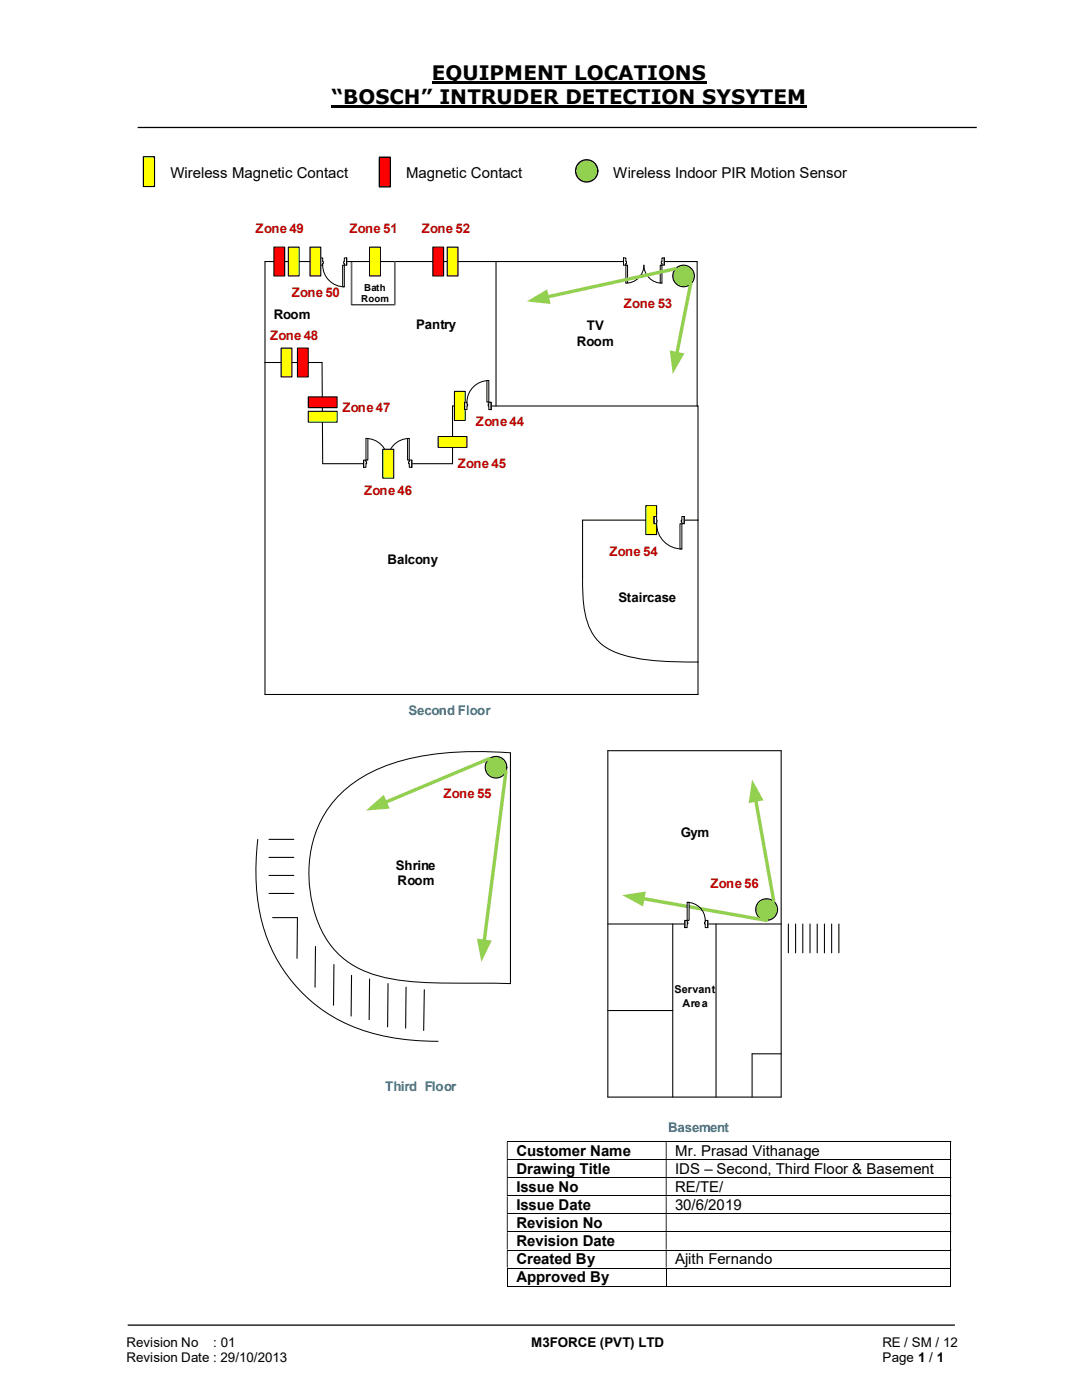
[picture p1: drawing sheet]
<svg xmlns="http://www.w3.org/2000/svg" width="216mm" height="279mm" viewBox="0 0 216 279" stroke-linecap="round" stroke-linejoin="round" font-family="sans-serif">
<path d="M86.2 16.5h54.8M66.2 21.3h94.8" fill="none" stroke="#000" stroke-width=".42"/>
<path d="M27.5 25.4h167.4M25.5 264.5h165" fill="none" stroke="#000" stroke-width=".25"/>
<g fill="none" stroke="#000" stroke-width=".2">
<path d="M101.1 227.8h88.6M101.1 231.4h88.6M101.1 235h88.6M101.1 238.7h88.6M189.7 227.9v3.5M189.7 231.5v3.4M189.7 235.1v3.5M189.7 238.8v3.4M101.1 242.3h88.6M101.1 245.8h88.6M101.1 249.5h88.6M101.1 253.1h88.6"/>
<path d="M101.1 256.7h31.7M101.2 253.2v3.6M132.9 253.2v3.6M133 256.7h56.7M189.7 242.3v3.4M189.7 245.9v3.5M189.7 249.6v3.4M189.7 253.2v3.6"/>
</g>
<g fill="#000">
<path d="M189.7 227.8h.1v.1h-.1zM101.1 227.9h.2v3.5h-.2zM132.8 227.9h.2v3.5h-.2z" fill-rule="evenodd"/>
<path d="M189.7 231.4h.1v.1h-.1zM101.1 231.5h.2v3.4h-.2zM132.8 231.5h.2v3.4h-.2z" fill-rule="evenodd"/>
<path d="M189.7 234.9h.1v.2h-.1zM101.1 235.1h.2v3.5h-.2zM132.8 235.1h.2v3.5h-.2z" fill-rule="evenodd"/>
<path d="M189.7 238.6h.1v.2h-.1zM101.1 238.8h.2v3.4h-.2zM132.8 238.8h.2v3.4h-.2z" fill-rule="evenodd"/>
<path d="M189.7 242.2h.1v.1h-.1zM101.1 242.3h.2v3.4h-.2zM132.8 242.3h.2v3.4h-.2z" fill-rule="evenodd"/>
<path d="M189.7 245.7h.1v.2h-.1zM101.1 245.9h.2v3.5h-.2zM132.8 245.9h.2v3.5h-.2z" fill-rule="evenodd"/>
<path d="M189.7 249.4h.1v.2h-.1zM101.1 249.6h.2v3.4h-.2zM132.8 249.6h.2v3.4h-.2z" fill-rule="evenodd"/>
</g>
<path d="M189.7 253h.1v.2h-.1zM189.7 256.6h.1v.2h-.1z" fill="#000"/>
<path d="M75.7 31.4h2.2v5.9h-2.2z" fill="#f00"/>
<path d="M75.7 31.4h2.2v5.9h-2.2z" fill="none" stroke="#000" stroke-width=".25"/>
<circle cx="117.1" cy="34.1" r="2.23" fill="#92d050"/>
<circle cx="117.1" cy="34.1" r="2.23" fill="none" stroke="#000" stroke-width=".25"/>
<path d="M28.6 31.3h2.2v5.9h-2.2z" fill="#ff0"/>
<path d="M28.6 31.3h2.2v5.9h-2.2z" fill="none" stroke="#000" stroke-width=".25"/>
<path d="M70.1 52.2v8.6" fill="none" stroke="#696969" stroke-width=".34"/>
<path d="M52.9 52.2h86.2v28.8M99 52.2v28.8M70.1 60.8h8.7M90.3 81h49v22.8M90.3 92.5h-25.9l-.1-20.2h-11.4v66.3M139.3 132.1v6.5" fill="none" stroke="#000" stroke-width=".21"/>
<path d="M90.7 78.1h2.1v5.8h-2.1z" fill="#ff0"/>
<path d="M90.7 78.1h2.1v5.8h-2.1z" fill="none" stroke="#000" stroke-width=".21"/>
<path d="M73.7 49.3h2.2v5.8h-2.2z" fill="#ff0"/>
<path d="M52.9 52.2v20.1M73.7 49.3h2.2v5.8h-2.2zM90.3 81v11.5M142.9 184.4v34.5" fill="none" stroke="#000" stroke-width=".21"/>
<circle cx="136.4" cy="55.1" r="2.16" fill="#92d050"/>
<circle cx="136.4" cy="55.1" r="2.16" fill="none" stroke="#000" stroke-width=".21"/>
<path d="M124.4 51.4h8.1v1.6h-8.1z" fill="#fff"/>
<path d="M124.4 51.4h8.1v1.6h-8.1z" fill="none" stroke="#fff" stroke-width=".2"/>
<path d="M124.4 51.5v1.4h.5v-1.4zM132.1 51.5h.4v1.4h-.4z" fill-rule="evenodd" fill="#fff"/>
<path d="M124.9 52.2v-.7h-.5v1.4h.5v-.3M132.1 52.2v-.7h.4v1.4h-.4v-.3" fill="none" stroke="#000" stroke-width=".2"/>
<path d="M124.9 52.2v.4h.1v-.4zM132 52.2h.1v.4h-.1z" fill-rule="evenodd" fill="#fff"/>
<path d="M124.4 51.5v1.4M124.9 56.5a3.6 3.6 0 0 0 3.6-3.6 3.6 3.6 0 0 0 3.6 3.6M124.9 52.2h.1v.4h-.1M132.1 52.2h-.1v.4h.1M132.5 51.5v1.4" fill="none" stroke="#000" stroke-width=".2"/>
<path d="M131.7 52.9h.4v3.6h-.4z" fill-rule="evenodd" fill="#fff"/>
<path d="M131.7 52.9h.4v3.6h-.4z" fill="none" stroke="#000" stroke-width=".2"/>
<path d="M124.9 52.9h.3v3.6h-.3z" fill-rule="evenodd" fill="#fff"/>
<path d="M124.9 52.9h.3v3.6h-.3z" fill="none" stroke="#000" stroke-width=".2"/>
<path d="M78.8 52.2v8.6" fill="none" stroke="#696969" stroke-width=".34"/>
<path d="M63.9 51.4h5.3v1.6h-5.3z" fill="#fff"/>
<path d="M63.9 51.4h5.3v1.6h-5.3z" fill="none" stroke="#fff" stroke-width=".2"/>
<path d="M68.7 51.5h.5v1.4h-.5zM63.9 51.5v1.4h.5v-1.4z" fill-rule="evenodd" fill="#fff"/>
<path d="M64.4 52.2v-.7h-.5v1.4h.5v-.3M68.7 52.2v-.7h.5v1.4h-.5v-.3" fill="none" stroke="#000" stroke-width=".2"/>
<path d="M68.6 52.2h.1v.4h-.1zM64.4 52.2v.4h.1v-.4z" fill-rule="evenodd" fill="#fff"/>
<path d="M63.9 51.5v1.4M64.4 52.2h.1v.4h-.1M64.4 52.9a4.3 4.3 0 0 0 4.3 4.3M68.7 52.2h-.1v.4h.1M69.2 51.5v1.4" fill="none" stroke="#000" stroke-width=".2"/>
<path d="M68.4 52.9h.3v4.3h-.3z" fill-rule="evenodd" fill="#fff"/>
<path d="M68.4 52.9h.3v4.3h-.3z" fill="none" stroke="#000" stroke-width=".2"/>
<path d="M54.7 49.3h2.1v5.8h-2.1z" fill="#f00"/>
<path d="M54.7 49.3h2.1v5.8h-2.1z" fill="none" stroke="#000" stroke-width=".21"/>
<path d="M57.5 49.3h2.2v5.8h-2.2z" fill="#ff0"/>
<path d="M57.5 49.3h2.2v5.8h-2.2z" fill="none" stroke="#000" stroke-width=".21"/>
<path d="M61.8 49.3h2.2v5.8h-2.2z" fill="#ff0"/>
<path d="M61.8 49.3h2.2v5.8h-2.2z" fill="none" stroke="#000" stroke-width=".21"/>
<path d="M86.4 49.3h2.1v5.8h-2.1z" fill="#f00"/>
<path d="M86.4 49.3h2.1v5.8h-2.1z" fill="none" stroke="#000" stroke-width=".21"/>
<path d="M89.2 49.3h2.2v5.8h-2.2z" fill="#ff0"/>
<path d="M89.2 49.3h2.2v5.8h-2.2z" fill="none" stroke="#000" stroke-width=".21"/>
<path d="M56.1 69.5h2.2v5.7h-2.2z" fill="#ff0"/>
<path d="M56.1 69.5h2.2v5.7h-2.2z" fill="none" stroke="#000" stroke-width=".21"/>
<path d="M59.4 69.5h2.1v5.7h-2.1z" fill="#f00"/>
<path d="M59.4 69.5h2.1v5.7h-2.1z" fill="none" stroke="#000" stroke-width=".21"/>
<path d="M61.5 79.2h5.8v2.2h-5.8z" fill-rule="evenodd" fill="#f00"/>
<path d="M61.5 79.2h5.8v2.2h-5.8z" fill="none" stroke="#000" stroke-width=".21"/>
<path d="M61.5 82.1h5.8v2.1h-5.8z" fill-rule="evenodd" fill="#ff0"/>
<path d="M61.5 82.1h5.8v2.1h-5.8z" fill="none" stroke="#000" stroke-width=".21"/>
<path d="M72.6 91.8h9.6v1.5h-9.6z" fill="#fff"/>
<path d="M72.6 91.8h9.6v1.5h-9.6z" fill="none" stroke="#fff" stroke-width=".2"/>
<path d="M81.7 91.8v1.5h.5v-1.5zM72.6 91.8h.4v1.5h-.4z" fill-rule="evenodd" fill="#fff"/>
<path d="M73 92.2v-.4h-.4v1.5h.4v-.8M81.7 92.2v-.4h.5v1.5h-.5v-.8" fill="none" stroke="#000" stroke-width=".2"/>
<path d="M81.5 92.2v.3h.2v-.3zM73 92.2h.2v.3h-.2z" fill-rule="evenodd" fill="#fff"/>
<path d="M72.6 91.8v1.5M73 87.5a4.3 4.3 0 0 1 4.3 4.3 4.3 4.3 0 0 1 4.4-4.3M73 92.2h.2v.3h-.2M81.7 92.2h-.2v.3h.2M82.2 91.8v1.5" fill="none" stroke="#000" stroke-width=".2"/>
<path d="M73 87.5h.4v4.3h-.4z" fill-rule="evenodd" fill="#fff"/>
<path d="M73 87.5h.4v4.3h-.4z" fill="none" stroke="#000" stroke-width=".2"/>
<path d="M81.3 87.5h.4v4.3h-.4z" fill-rule="evenodd" fill="#fff"/>
<path d="M81.3 87.5h.4v4.3h-.4z" fill="none" stroke="#000" stroke-width=".2"/>
<path d="M76.4 89.7h2.2v5.7h-2.2z" fill="#ff0"/>
<path d="M76.4 89.7h2.2v5.7h-2.2z" fill="none" stroke="#000" stroke-width=".21"/>
<path d="M92.7 80.2h5.3v1.6h-5.3z" fill="#fff"/>
<path d="M92.7 80.2h5.3v1.6h-5.3z" fill="none" stroke="#fff" stroke-width=".2"/>
<path d="M97.5 80.3v1.4h.5v-1.4zM92.7 80.3h.5v1.4h-.5z" fill-rule="evenodd" fill="#fff"/>
<path d="M93.2 80.6v-.3h-.5v1.4h.5v-.7M97.5 80.6v-.3h.5v1.4h-.5v-.7" fill="none" stroke="#000" stroke-width=".2"/>
<path d="M97.4 80.6v.4h.1v-.4zM93.2 80.6h.1v.4h-.1z" fill-rule="evenodd" fill="#fff"/>
<path d="M97.5 75.9a4.3 4.3 0 0 0-4.3 4.4M92.7 80.3v1.4M93.2 80.6h.1v.4h-.1M97.5 80.6h-.1v.4h.1M98 80.3v1.4" fill="none" stroke="#000" stroke-width=".2"/>
<path d="M97.2 75.9h.3v4.4h-.3z" fill-rule="evenodd" fill="#fff"/>
<path d="M97.2 75.9h.3v4.4h-.3z" fill="none" stroke="#000" stroke-width=".2"/>
<path d="M87.4 87.1h5.8v2.2h-5.8z" fill-rule="evenodd" fill="#ff0"/>
<path d="M87.4 87.1h5.8v2.2h-5.8z" fill="none" stroke="#000" stroke-width=".21"/>
<path d="M134.8 53.6l-25.7 5.7" fill="none" stroke="#92d050" stroke-width=".68"/>
<path d="M105.1 60.2l4.1-2.5 .7 3z" fill="#92d050"/>
<path d="M137.8 56.5l-2.8 14.1" fill="none" stroke="#92d050" stroke-width=".68"/>
<path d="M133.6 69.9l3 .6-2.4 4.1z" fill="#92d050"/>
<path d="M116.2 115.3v-11.5h23.1v28.3M52.9 138.6h86.4" fill="none" stroke="#000" stroke-width=".21"/>
<path d="M116.2 115.3a26.9 26.9 0 0 0 1.2 9.5 9.7 9.7 0 0 0 7.5 6.1 58 58 0 0 0 14.4 1.2" fill="none" stroke="#000" stroke-width=".2"/>
<path d="M128.9 100.9h2.1v5.8h-2.1z" fill="#ff0"/>
<path d="M128.9 100.9h2.1v5.8h-2.1z" fill="none" stroke="#000" stroke-width=".21"/>
<path d="M130.5 103h6v1.6h-6z" fill="#fff"/>
<path d="M130.5 103h6v1.6h-6z" fill="none" stroke="#fff" stroke-width=".2"/>
<path d="M136.1 103.1h.4v1.4h-.4zM130.5 103.1v1.4h.5v-1.4z" fill-rule="evenodd" fill="#fff"/>
<path d="M131 103.8v-.7h-.5v1.4h.5v-.3M136.1 103.8v-.7h.4v1.4h-.4v-.3" fill="none" stroke="#000" stroke-width=".2"/>
<path d="M135.9 103.8h.2v.4h-.2zM131 103.8l.1 .4z" fill-rule="evenodd" fill="#fff"/>
<path d="M130.5 103.1v1.4M131 103.8v.4M131 104.5a5 5 0 0 0 5.1 5.1M136.1 103.8h-.2v.4h.2M136.5 103.1v1.4" fill="none" stroke="#000" stroke-width=".2"/>
<path d="M135.7 104.5h.4v5.1h-.4z" fill-rule="evenodd" fill="#fff"/>
<path d="M135.7 104.5h.4v5.1h-.4zM101.9 150.2a60.7 60.7 0 0 0-23.7 2.2 23.1 23.1 0 0 0-14.5 12.2 25.5 25.5 0 0 0 2.1 23.8 18.5 18.5 0 0 0 12.4 7 97.3 97.3 0 0 0 16.8 .8l6.9 .1M51.4 167.5a40.1 40.1 0 0 0 2.9 22.1 31.2 31.2 0 0 0 24.3 17.5 54.3 54.3 0 0 0 8.8 .7" fill="none" stroke="#000" stroke-width=".2"/>
<path d="M101.9 150.2v46.1M84.7 197.5l-.2 8.2" fill="none" stroke="#000" stroke-width=".21"/>
<circle cx="153" cy="181.5" r="2.17" fill="#92d050"/>
<circle cx="153" cy="181.5" r="2.17" fill="none" stroke="#000" stroke-width=".21"/>
<path d="M150.8 159.6l3.6 20.2" fill="none" stroke="#92d050" stroke-width=".68"/>
<path d="M150.1 155.6l2.3 4.1-3 .6z" fill="#92d050"/>
<path d="M128.2 179.3l24.8 4.4" fill="none" stroke="#92d050" stroke-width=".68"/>
<path d="M124.2 178.6l4.7-.7-.6 3z" fill="#92d050"/>
<g fill="none" stroke="#000" stroke-width=".21">
<path d="M121.3 149.8h34.6v69.1h-34.6zM53.7 167.5h4.9M53.7 171.1h4.9M53.7 174.7h4.9M53.7 178.3h4.9M54.4 183.1h5l-.1 8.2M62.9 188.9v8.1M66.6 192.5l-.1 8.1M70.1 194.6v8.2M73.7 195.4v8.1M77.4 196.3l-.1 8.6M81 197l-.1 8.2"/>
<path d="M121.3 184.4h34.6"/>
</g>
<circle cx="99" cy="153.1" r="2.17" fill="#92d050"/>
<circle cx="99" cy="153.1" r="2.17" fill="none" stroke="#000" stroke-width=".21"/>
<path d="M97.6 151.4l-20.8 8.7" fill="none" stroke="#92d050" stroke-width=".68"/>
<path d="M73 161.8l3.6-3.2 1.2 2.8z" fill="#92d050"/>
<path d="M101 153.9l-4.4 34" fill="none" stroke="#92d050" stroke-width=".68"/>
<path d="M95.2 187.3l2.9 .4-2 4.3z" fill="#92d050"/>
<path d="M134.2 184.4v34.5M157.3 184.4v5.8M158.7 184.4v5.8M160.2 184.4v5.8M161.6 184.4v5.8M163.1 184.4v5.8M164.5 184.4v5.8M165.9 184.4v5.8M167.4 184.4v5.8M121.3 201.7h12.9M155.9 210.3h-5.8v8.6" fill="none" stroke="#000" stroke-width=".21"/>
<path d="M136.7 183.6h4.5v1.6h-4.5z" fill="#fff"/>
<path d="M136.7 183.6h4.5v1.6h-4.5z" fill="none" stroke="#fff" stroke-width=".2"/>
<path d="M136.7 183.7h.4v1.4h-.4zM140.7 183.7v1.4h.5v-1.4z" fill-rule="evenodd" fill="#fff"/>
<path d="M137.1 184v-.3h-.4v1.4h.4v-.7M140.7 184v-.3h.5v1.4h-.5v-.7" fill="none" stroke="#000" stroke-width=".2"/>
<path d="M137.1 184h.1v.4h-.1zM140.6 184v.4h.1v-.4z" fill-rule="evenodd" fill="#fff"/>
<path d="M136.7 183.7v1.4M137.1 184h.1v.4h-.1M137.1 180.1a3.6 3.6 0 0 1 3.6 3.6M140.7 184h-.1v.4h.1M141.2 183.7v1.4" fill="none" stroke="#000" stroke-width=".2"/>
<path d="M137.1 180.1h.4v3.6h-.4z" fill-rule="evenodd" fill="#fff"/>
<path d="M137.1 180.1h.4v3.6h-.4z" fill="none" stroke="#000" stroke-width=".2"/>
<g font-size="4">
<text x="86.2" y="16">EQUIPMENT LOCATIONS</text>
<text x="66.2" y="20.8">“BOSCH” INTRUDER DETECTION SYSYTEM</text>
</g>
<g font-size="3">
<text x="34" y="35.5">Wireless Magnetic Contact</text>
<text x="81" y="35.5">Magnetic Contact</text>
<text x="122.4" y="35.5">Wireless Indoor PIR Motion Sensor</text>
<text x="103" y="230.7">Customer Name</text>
<text x="134.7" y="230.7">Mr. Prasad Vithanage</text>
<text x="103" y="234.3">Drawing Title</text>
<text x="103" y="237.9">Issue No</text>
<text x="134.7" y="234.3">IDS – Second, Third Floor &amp; Basement</text>
<text x="134.7" y="237.9">RE/TE/</text>
<text x="103" y="241.6">Issue Date</text>
<text x="103" y="245.1">Revision No</text>
<text x="134.7" y="241.6">30/6/2019</text>
<text x="103" y="248.8">Revision Date</text>
<text x="103" y="252.3">Created By</text>
<text x="103" y="255.9">Approved By</text>
<text x="134.7" y="252.3">Ajith Fernando</text>
</g>
<g font-size="2.7">
<text x="25.2" y="268.8">Revision No</text>
<text x="42.6" y="268.8">: 01</text>
<text x="106" y="268.8">M3FORCE (PVT) LTD</text>
<text x="176.1" y="268.8">RE / SM / 12</text>
<text x="25.2" y="271.8">Revision Date : 29/10/2013</text>
<text x="176.1" y="271.8">Page 1 / 1</text>
</g>
<g font-size="2.6" fill="#c00000">
<text x="51" y="46.5">Zone 49</text>
<text x="69.8" y="46.5">Zone 51</text>
<text x="84.2" y="46.5">Zone 52</text>
<text x="58.2" y="59.2">Zone 50</text>
<text x="124.5" y="61.4">Zone 53</text>
<text x="53.9" y="67.8">Zone 48</text>
<text x="68.3" y="82.2">Zone 47</text>
<text x="95" y="85.1">Zone 44</text>
<text x="91.4" y="93.4">Zone 45</text>
<text x="72.6" y="98.8">Zone 46</text>
<text x="121.6" y="111">Zone 54</text>
<text x="88.5" y="159.3">Zone 55</text>
<text x="141.8" y="177.3">Zone 56</text>
</g>
<g font-size="2.6">
<text x="54.6" y="63.6">Room</text>
<text x="83.1" y="65.6">Pantry</text>
<text x="117.1" y="66">TV</text>
<text x="115.1" y="69">Room</text>
<text x="77.3" y="112.6">Balcony</text>
<text x="123.4" y="120.1">Staircase</text>
<text x="135.8" y="167">Gym</text>
<text x="79" y="173.6">Shrine</text>
<text x="79.3" y="176.7">Room</text>
</g>
<g font-size="2.6" fill="#0070c0">
<text x="81.5" y="142.7">Second Floor</text>
<text x="76.8" y="217.7">Third Floor</text>
<text x="133.3" y="225.9">Basement</text>
</g>
<g font-size="2.2">
<text x="134.6" y="198.3">Servant</text>
<text x="136.2" y="200.9">Area</text>
</g>
<g font-size="1.9">
<text x="72.7" y="58">Bath</text>
<text x="72.1" y="60.3">Room</text>
</g>
</svg>
